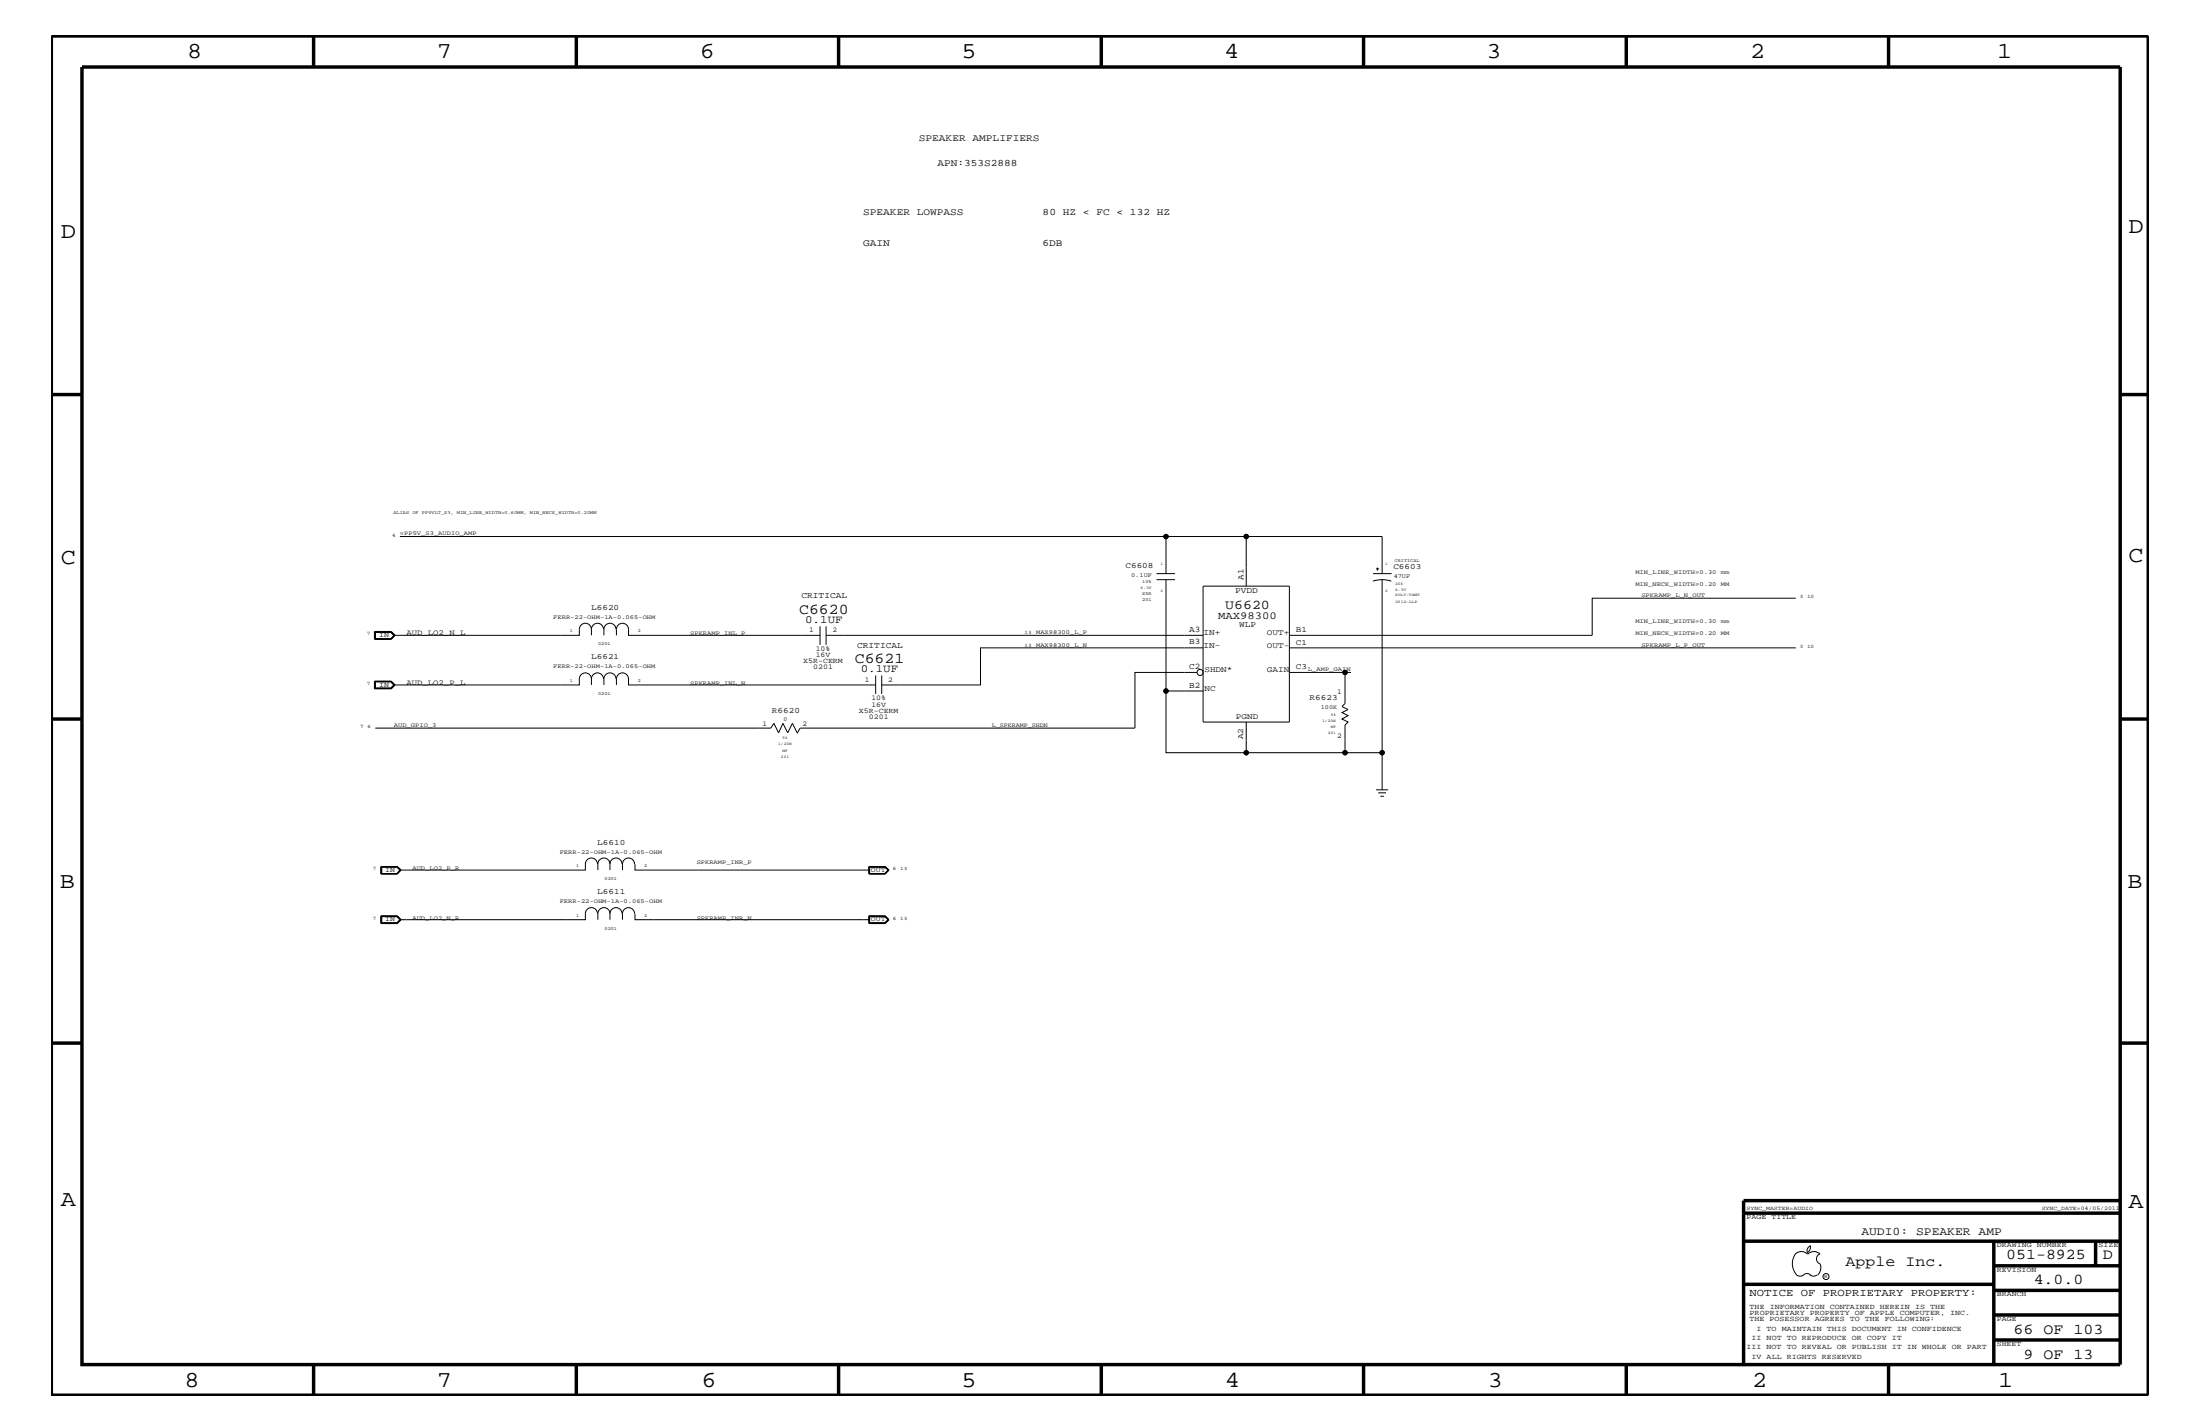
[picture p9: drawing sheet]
<svg xmlns="http://www.w3.org/2000/svg" width="432mm" height="279mm" viewBox="0 0 432 279" stroke-linecap="round" stroke-linejoin="round" font-family="sans-serif">
<g fill="none" stroke="#000" stroke-width=".2">
<path d="M78.5 105.3h150.4M227 113.7h3.6M227 112.6h3.6M228.9 113.7v21.9M236.1 115h17v26.7h-17zM244.6 105.3h-15.7v7.3M269.5 114a5.8 5.8 0 0 1 3.6 0M269.5 112.6h3.6M270.1 111.6h.6M270.3 111.4v.6M271.3 112.6v-7.3h-26.7v9.7M271.3 113.7v41.3"/>
<path d="M352.5 117.4h-40v7.3h-59.4M73.5 133.6h3.3l.8 .8-.8 .8h-3.3zM73.5 123.9h3.3l.8 .8-.8 .7h-3.3zM73.6 133.7h3.2l.7 .7-.7 .7h-3.2zM73.6 125.4v-1.4h3.2l.7 .7-.7 .7M73.7 133.7v1.4M73.7 133.8h3l.6 .6M76.7 124.1h-3v1.2h3M76.7 133.7l.7 .7-.7 .7M76.7 124.1l.7 .6-.7 .6M76.7 124.1l.6 .6M77.3 134.4l-.6 .6h-3"/>
<path d="M77.3 124.7l-.6 .6M116.1 133.2a1.19 1.19 0 0 0-1.2-1.2 1.19 1.19 0 0 0-1.2 1.2v1.2h-36.4M116.1 133.2a1.19 1.19 0 0 1 1.2-1.2 1.19 1.19 0 0 1 1.1 1.2M116.1 123.5a1.19 1.19 0 0 0-1.2-1.2 1.19 1.19 0 0 0-1.2 1.2v1.2h-36.4M116.1 123.5a1.19 1.19 0 0 1 1.2-1.2 1.19 1.19 0 0 1 1.1 1.2M116.1 123.5v1.2M116.1 133.2v1.2M120.9 133.2a1.19 1.19 0 0 0-1.2-1.2 1.19 1.19 0 0 0-1.2 1.2v1.2M120.9 123.5a1.19 1.19 0 0 0-1.2-1.2 1.19 1.19 0 0 0-1.2 1.2v1.2M121 134.4v-1.2a1.19 1.19 0 0 1 1.2-1.2 1.19 1.19 0 0 1 1.2 1.2v1.2h48.5M121 124.7v-1.2a1.19 1.19 0 0 1 1.2-1.2 1.19 1.19 0 0 1 1.2 1.2v1.2h37.6M161 122.9v3.6"/>
<path d="M162.1 124.7h74M162.1 122.9v3.6M171.9 132.5v3.7M173.1 132.5v3.7M235 131.9h-12.2v11h-65.7l-.6 1M236.1 135.6h-7.2v12.1h15.7M236.1 127.1h-43.7v7.3h-19.3M253.1 127.1h99.4M253.1 131.9h12.1M264 131.9v6.1l-.6 .6 1.2 .6-1.2 .6 1.2 .6-1.2 .7 1.2 .6-.6 .6v5.4h-19.4v-6M73.7 142.9h77.6l.6-1 .9 1.9 .9-1.9 .9 1.9 .9-1.9 1 1.9M264 147.7h7.3"/>
<path d="M270.1 155h2.4M270.5 155.6h1.5M270.9 156.2h.7M74.8 179.7h3.2l.7 .8-.7 .7h-3.2zM74.8 179.8h3.2M74.8 170.1h3.2l.6 .6-.6 .7h-3.2zM74.8 179.8v1.3M74.9 170.1v1.3M74.9 179.9h3l.6 .6-.6 .5h-3zM77.9 170.1l.6 .6M78 170h-3.2v1.5h3.2M78 170l.7 .7-.7 .8"/>
<path d="M78 179.8l.6 .7-.6 .6M78 179.8l.7 .7-.7 .6M78.5 170.7l-.6 .7M117.3 169.5a1.19 1.19 0 0 0-1.2-1.2 1.19 1.19 0 0 0-1.2 1.2v1.2h-36.4M117.3 179.3a1.19 1.19 0 0 0-1.2-1.2 1.19 1.19 0 0 0-1.2 1.2v1.2h-36.4M119.7 169.5a1.19 1.19 0 0 1 1.2-1.2 1.19 1.19 0 0 1 1.2 1.2M119.7 169.5a1.19 1.19 0 0 0-1.2-1.2 1.19 1.19 0 0 0-1.2 1.2v1.2M119.7 179.3a1.19 1.19 0 0 1 1.2-1.2 1.19 1.19 0 0 1 1.2 1.2M119.7 179.3a1.19 1.19 0 0 0-1.2-1.2 1.19 1.19 0 0 0-1.2 1.2v1.2M119.7 169.5v1.2M119.7 179.3v1.2M124.5 169.5a1.19 1.19 0 0 0-1.1-1.2 1.19 1.19 0 0 0-1.2 1.2v1.2"/>
<path d="M124.5 179.3a1.19 1.19 0 0 0-1.1-1.2 1.19 1.19 0 0 0-1.2 1.2v1.2M124.6 169.5v1.2h46.1M124.6 179.3v1.2h46.1M170.5 179.7h3.2l.8 .8-.8 .7h-3.2zM170.6 170.1h3.1l.6 .6M170.6 170v1.5M170.7 179.9h3l.6 .6-.6 .5h-3zM170.7 170.1v1.3M173.7 170.1l.6 .6M173.7 170h-3.2v1.5h3.2M173.7 179.8h-3.1v1.3h3.1M173.7 170l.8 .7-.8 .8"/>
<path d="M173.7 170l.7 .7-.7 .8M173.7 179.8l.7 .7-.7 .6M173.7 179.8l.6 .7M174.3 170.7l-.6 .7h-3.1M174.3 170.7l-.6 .7M74.8 181.1h3.2M174.3 180.5l-.6 .6M352.3 246.1a1.69 1.69 0 0 1 2.5 0M352.4 246a3.3 3.3 0 0 0 .2 4.1M352.6 250.2l.7 .2 .7-.2M354 250.2l.7-.3 .7 .3M354.8 246.1a1.69 1.69 0 0 1 2.4 0"/>
<path d="M355.2 250.2l.7 .2 .7-.2M355.3 244.4v.3a1.18 1.18 0 0 1-.6 1.1M355.4 244.4a.99 .99 0 0 0-.6 1.4M357.2 246a1.04 1.04 0 0 0-.7 1 1.04 1.04 0 0 0 .7 1M357.3 248l.1 .7a2.11 2.11 0 0 1-.6 1.5"/>
<circle cx="228.9" cy="105.3" r=".42"/>
<circle cx="244.6" cy="105.3" r=".42"/>
<circle cx="228.9" cy="135.6" r=".42"/>
<circle cx="235.5" cy="131.9" r=".59"/>
<circle cx="264" cy="131.9" r=".42"/>
<circle cx="244.6" cy="147.7" r=".42"/>
<circle cx="264" cy="147.7" r=".42"/>
<circle cx="271.3" cy="147.7" r=".42"/>
<circle cx="358.4" cy="250.5" r=".59"/>
</g>
<g fill="none" stroke="#000" stroke-width=".68" stroke-linecap="butt">
<path d="M10.1 7.1h411.5v266.7h-411.5zM16.1 13.2h400v254.5h-400zM61.6 7.1v6.1M113.1 7.1v6.1M164.6 7.1v6.1M216.2 7.1v6.1M267.6 7.1v6.1M319.2 7.1v6.1M370.7 7.1v6.1M10.1 77.4h6M416.1 77.4h5.5M10.1 141.1h6"/>
<path d="M416.1 141.1h5.5M10.1 204.7h6M416.1 204.7h5.5M342.2 238h73.9M416.1 235.6h-73.9v32.1M342.2 243.5h73.9M342.2 252h49.1M391.3 243.5v24.2M391.3 258h24.8M391.3 253.2h24.8M391.3 248.4h24.8M411.3 243.5v4.9"/>
<path d="M61.6 267.7v6.1M113.1 267.7v6.1M164.6 267.7v6.1M216.2 268v5.8M267.6 267.7v6.1M319.2 267.7v6.1M370.7 267.7v6.1M391.3 262.9h24.8"/>
</g>
<g fill="#000">
<circle cx="228.9" cy="105.3" r=".42"/>
<circle cx="244.6" cy="105.3" r=".42"/>
<circle cx="228.9" cy="135.6" r=".42"/>
<circle cx="264" cy="131.9" r=".42"/>
<circle cx="244.6" cy="147.7" r=".42"/>
<circle cx="264" cy="147.7" r=".42"/>
<circle cx="271.3" cy="147.7" r=".42"/>
</g>
<g font-size="4.5">
<text x="36.7" y="11.5">8</text>
<text x="85.8" y="11.5">7</text>
<text x="137.3" y="11.5">6</text>
<text x="188.7" y="11.5">5</text>
<text x="240.3" y="11.5">4</text>
<text x="291.8" y="11.5">3</text>
<text x="343.5" y="11.5">2</text>
<text x="392" y="11.5">1</text>
<text x="11.9" y="46.8">D</text>
<text x="417.7" y="45.7">D</text>
<text x="11.9" y="110.6">C</text>
<text x="417.7" y="110.3">C</text>
<text x="11.8" y="174.3">B</text>
<text x="417.6" y="174.2">B</text>
<text x="11.9" y="236.7">A</text>
<text x="417.7" y="237.1">A</text>
<text x="36.2" y="272.1">8</text>
<text x="85.8" y="272.1">7</text>
<text x="137.7" y="272.1">6</text>
<text x="188.7" y="272.1">5</text>
<text x="240.4" y="272.1">4</text>
<text x="292" y="272.1">3</text>
<text x="343.9" y="272.1">2</text>
<text x="392.2" y="272.1">1</text>
</g>
<g font-size="3">
<text x="156.8" y="120.4">C6620</text>
<text x="167.8" y="130.2">C6621</text>
<text x="362.2" y="248.4">Apple Inc.</text>
<text x="393.7" y="247.1">051-8925</text>
<text x="399.2" y="252">4.0.0</text>
<text x="412.7" y="247.1">D</text>
<text x="395.2" y="261.6">66 OF 103</text>
<text x="397.2" y="266.6">9 OF 13</text>
</g>
<text font-size="2.6" x="240.5" y="119.6">U6620</text>
<text font-size="2.3" x="365.3" y="242.3">AUDI0: SPEAKER AMP</text>
<g font-size="2.2">
<text x="158" y="122.3">0.1UF</text>
<text x="169" y="131.9">0.1UF</text>
</g>
<g font-size="2.1">
<text x="239.1" y="121.5">MAX98300</text>
<text x="343.4" y="254.4">NOTICE OF PROPRIETARY PROPERTY:</text>
</g>
<g font-size="1.9">
<text x="180.3" y="27.7">SPEAKER AMPLIFIERS</text>
<text x="184" y="32.5">APN:353S2888</text>
<text x="169.4" y="42.3">SPEAKER LOWPASS</text>
<text x="204.6" y="42.3">80 HZ &lt; FC &lt; 132 HZ</text>
<text x="169.4" y="48.3">GAIN</text>
<text x="204.6" y="48.3">6DB</text>
</g>
<g font-size="1.7">
<text x="244.1" y="113.7" transform="rotate(-90 244.1 113.7)">A1</text>
<text x="157.3" y="117.4">CRITICAL</text>
<text x="242.4" y="116.4">PVDD</text>
<text x="233.4" y="124">A3</text>
<text x="236.2" y="124.7">IN+</text>
<text x="243.2" y="123">WLP</text>
<text x="168.2" y="127.1">CRITICAL</text>
<text x="233.4" y="131.3">C2</text>
<text x="233.4" y="126.4">B3</text>
<text x="236.2" y="127.1">IN-</text>
<text x="233.4" y="134.9">B2</text>
</g>
<g font-size="1.6">
<text x="220.9" y="111.4">C6608</text>
<text x="273.5" y="111.7">C6603</text>
<text x="116" y="119.7">L6620</text>
<text x="248.7" y="124.7">OUT+</text>
<text x="254.3" y="124.1">B1</text>
<text x="116" y="129.4">L6621</text>
<text x="236.4" y="131.9">SHDN*</text>
<text x="248.7" y="127.1">OUT-</text>
<text x="248.7" y="131.9">GAIN</text>
<text x="254.3" y="126.5">C1</text>
<text x="254.3" y="131.3">C3</text>
<text x="236.4" y="135.6">NC</text>
<text x="257" y="137.3">R6623</text>
<text x="151.5" y="139.8">R6620</text>
<text x="242.6" y="141.2">PGND</text>
<text x="244" y="145.1" transform="rotate(-90 244 145.1)">A2</text>
<text x="117.2" y="165.8">L6610</text>
<text x="117.2" y="175.5">L6611</text>
</g>
<g font-size="1.5">
<text x="79.8" y="124.7">AUD_LO2_N_L</text>
<text x="79.8" y="134.4">AUD_LO2_P_L</text>
</g>
<g font-size="1.4">
<text x="74.4" y="125.1">IN</text>
<text x="158.8" y="124.1">1</text>
<text x="163.4" y="124.1">2</text>
<text x="157.6" y="130.2">X5R-CERM</text>
<text x="159.6" y="131.3">0201</text>
<text x="160.1" y="127.7">10%</text>
<text x="160.1" y="128.9">16V</text>
<text x="74.4" y="134.7">IN</text>
<text x="169.8" y="133.8">1</text>
<text x="171" y="137.4">10%</text>
<text x="174.3" y="133.8">2</text>
<text x="262.5" y="136.2">1</text>
<text x="149.7" y="142.5">1</text>
<text x="157.5" y="142.5">2</text>
<text x="168.6" y="139.8">X5R-CERM</text>
<text x="170.5" y="141.1">0201</text>
<text x="171" y="138.6">16V</text>
<text x="262.5" y="144.7">2</text>
<text x="75.6" y="171.1">IN</text>
<text x="170.9" y="171.1">OUT</text>
<text x="75.6" y="180.8">IN</text>
<text x="170.9" y="180.8">OUT</text>
<text x="342.8" y="239.2">PAGE TITLE</text>
<text x="391.9" y="244.7">DRAWING NUMBER</text>
<text x="411.9" y="244.7">SIZE</text>
<text x="391.9" y="249.5">REVISION</text>
<text x="343.4" y="256.8">THE INFORMATION CONTAINED HEREIN IS THE</text>
<text x="391.9" y="254.4">BRANCH</text>
<text x="343.4" y="259.3">THE POSESSOR AGREES TO THE FOLLOWING:</text>
<text x="343.4" y="258">PROPRIETARY PROPERTY OF APPLE COMPUTER, INC.</text>
<text x="343.8" y="262.9">II NOT TO REPRODUCE OR COPY IT</text>
<text x="344.8" y="261.1">I TO MAINTAIN THIS DOCUMENT IN CONFIDENCE</text>
<text x="391.9" y="259.3">PAGE</text>
<text x="342.8" y="264.7">III NOT TO REVEAL OR PUBLISH IT IN WHOLE OR PART</text>
<text x="343.8" y="266.6">IV ALL RIGHTS RESERVED</text>
<text x="391.9" y="264.1">SHEET</text>
</g>
<g font-size="1.2">
<text x="78.5" y="105">=PP5V_S3_AUDIO_AMP</text>
<text x="222" y="113.1">0.1UF</text>
<text x="273.6" y="113.4">47UF</text>
<text x="321" y="112.6">MIN_LINE_WIDTH=0.30</text>
<text x="337.8" y="112.6">mm</text>
<text x="321" y="115">MIN_NECK_WIDTH=0.20</text>
<text x="322.2" y="117.2">SPKRAMP_L_N_OUT</text>
<text x="337.8" y="115">MM</text>
<text x="108.6" y="121.4">FERR-22-OHM-1A-0.065-OHM</text>
<text x="135.5" y="124.7">SPKRAMP_INL_P</text>
<text x="203.4" y="124.4">MAX98300_L_P</text>
<text x="321" y="124.7">MIN_NECK_WIDTH=0.20</text>
<text x="321" y="122.3">MIN_LINE_WIDTH=0.30</text>
<text x="337.8" y="124.7">MM</text>
<text x="337.8" y="122.3">mm</text>
<text x="108.6" y="131.1">FERR-22-OHM-1A-0.065-OHM</text>
<text x="203.4" y="126.9">MAX98300_L_N</text>
<text x="256.7" y="131.7">L_AMP_GAIN</text>
<text x="322.2" y="126.9">SPKRAMP_L_P_OUT</text>
<text x="135.5" y="134.4">SPKRAMP_INL_N</text>
<text x="77.3" y="142.6">AUD_GPIO_3</text>
<text x="153.8" y="141.5">0</text>
<text x="194.6" y="142.6">L_SPKRAMP_SHDN</text>
<text x="259.2" y="139.1">100K</text>
<text x="109.9" y="167.5">FERR-22-OHM-1A-0.065-OHM</text>
<text x="80.9" y="170.7">AUD_LO2_P_R</text>
<text x="136.7" y="169.5">SPKRAMP_INR_P</text>
<text x="109.9" y="177.2">FERR-22-OHM-1A-0.065-OHM</text>
<text x="80.9" y="180.5">AUD_LO2_N_R</text>
<text x="136.7" y="180.5">SPKRAMP_INR_N</text>
</g>
<g font-size="1.1">
<text x="342.8" y="237.4">SYNC_MASTER=AUDIO</text>
<text x="400.7" y="237.4">SYNC_DATE=04/05/2011</text>
</g>
<g font-size="1">
<text x="77" y="105.3">4</text>
<text x="353.2" y="117.4">3</text>
<text x="354.7" y="117.4">10</text>
<text x="72" y="124.7">7</text>
<text x="201.1" y="124.4">13</text>
<text x="201.1" y="126.9">13</text>
<text x="353.2" y="127.1">3</text>
<text x="354.7" y="127.1">10</text>
<text x="72" y="134.4">7</text>
<text x="70.7" y="142.9">7</text>
<text x="72.1" y="142.9">6</text>
<text x="73.2" y="170.7">7</text>
<text x="175.3" y="170.7">6</text>
<text x="176.7" y="170.7">13</text>
<text x="73.2" y="180.5">7</text>
<text x="175.3" y="180.5">6</text>
<text x="176.7" y="180.5">13</text>
<text x="358.1" y="250.7">R</text>
</g>
<g font-size=".9">
<text x="77.2" y="100.9">ALIAS OF PP5VLT_S3, MIN_LINE_WIDTH=0.60MM, MIN_NECK_WIDTH=0.20MM</text>
<text x="273.7" y="110.2">CRITICAL</text>
<text x="224.2" y="116.7">X5R</text>
<text x="224.2" y="114.4">10%</text>
<text x="224.2" y="117.9">201</text>
<text x="111.8" y="124.1">1</text>
<text x="125.2" y="124.1">2</text>
<text x="117.4" y="126.6">0201</text>
<text x="111.8" y="133.8">1</text>
<text x="117.4" y="136.3">0201</text>
<text x="125.2" y="133.8">2</text>
<text x="113.1" y="170.1">1</text>
<text x="118.7" y="172.7">0201</text>
<text x="126.4" y="170.1">2</text>
<text x="113.1" y="179.9">1</text>
<text x="126.4" y="179.9">2</text>
<text x="118.7" y="182.4">0201</text>
</g>
<g font-size=".8">
<text x="227.8" y="110.8">1</text>
<text x="271.9" y="110.8">1</text>
<text x="223.9" y="115.5">6.3V</text>
<text x="227.8" y="116.2">2</text>
<text x="271.9" y="116.2">2</text>
<text x="273.8" y="118.2">2012-LLP</text>
<text x="273.8" y="114.8">20%</text>
<text x="273.8" y="115.9">6.3V</text>
<text x="273.8" y="117">POLY-TANT</text>
<text x="259.5" y="141.7">1/20W</text>
<text x="261.2" y="142.9">MF</text>
<text x="261.2" y="140.4">5%</text>
<text x="152.7" y="146.2">1/20W</text>
<text x="153.3" y="148.7">201</text>
<text x="153.6" y="145.1">5%</text>
<text x="153.6" y="147.5">MF</text>
<text x="260.6" y="144">201</text>
</g>
</svg>
